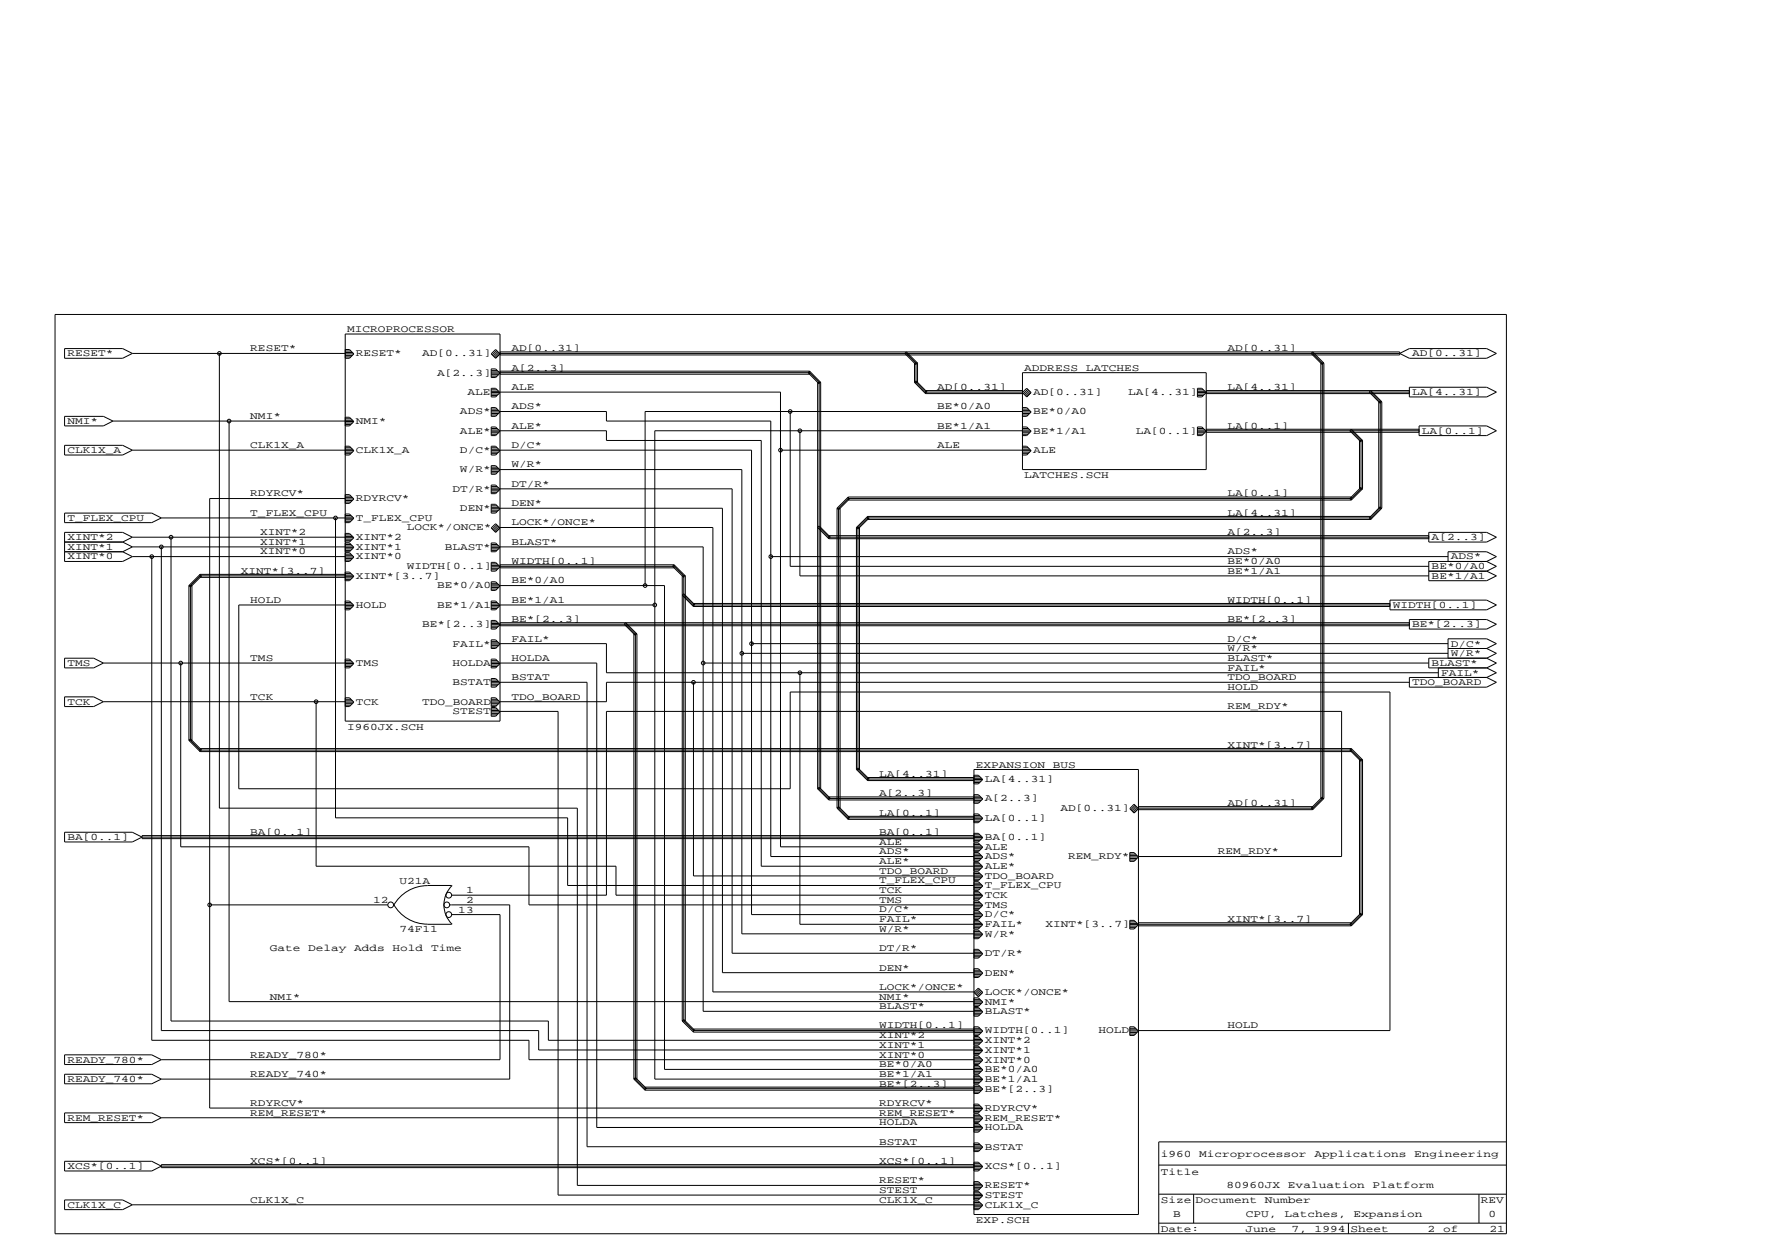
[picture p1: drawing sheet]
<svg xmlns="http://www.w3.org/2000/svg" width="297mm" height="210mm" viewBox="0 0 297 210" stroke-linecap="round" stroke-linejoin="round" font-family="sans-serif">
<g fill="none" stroke="#000" stroke-width=".17">
<path d="M9.2 52.7h243.2v154h-243.2zM10.8 58.4h9.7l1.7 .8-1.7 .8h-9.7zM22.2 59.2h35.6M36.8 59.2v76.2h59.9v63.2h66.5M57.8 56h26v64.8h-26zM57.8 58.5h.7l.8 .8M57.8 58.8h1M57.8 59.1h1.3M57.8 59.3h1.5M57.8 59.5h1.2M57.8 59.8h1M59.3 59.3l-.8 .7h-.7"/>
<path d="M83 58.5l.8 .8-.8 .7-.7-.7zM83.2 58.7l-.7 .8M83.4 58.9l-.7 .7M83.6 59.1l-.8 .7M83.7 59.3l-.7 .7M83.8 59.2h150.7M83.8 59h150.7v.5h-150.7M151.8 59.2l1.7 1.6v3.3l1.6 1.6h16.2M219.9 59.2l1.6 1.6v73l-1.6 1.6h-29.2M234.5 59.2l1.6-.8h13l1.6 .8-1.6 .8h-13zM10.8 69.7h6.5l1.6 .8-1.6 .8h-6.5zM10.8 74.6h9.7l1.7 .8-1.7 .8h-9.7z"/>
<path d="M18.9 70.5h38.9M22.2 75.4h35.6M38.4 70.5v97.3h124.8M57.8 74.8h.7l.8 .7M57.8 75h1M57.8 75.3h1.3M57.8 75.5h1.5M57.8 75.7h1.2M57.8 76h1M57.8 69.9h.7l.8 .7M57.8 70.2h1M57.8 70.4h1.3"/>
<path d="M57.8 70.6h1.5M57.8 70.9h1.2M57.8 71.1h1M59.3 75.5l-.8 .7h-.7M59.3 70.6l-.8 .7h-.7M82.3 65h.7l.8 .8-.8 .7h-.7zM82.3 65.3h1M82.3 65.6h1.2M82.3 65.8h1.5M82.3 66h1.2M82.3 66.3h1M82.3 71.5h.7l.8 .7-.8 .8h-.7z"/>
<path d="M82.3 71.8h1M82.3 72h1.2M82.3 72.2h1.5M82.3 72.5h1.2M82.3 72.7h1M82.3 68.3h.7l.8 .7-.8 .7h-.7zM82.3 68.5h1M82.3 68.8h1.2M82.3 69h1.5M82.3 69.3h1.2M82.3 69.5h1M82.3 74.8h.7l.8 .7-.8 .7h-.7z"/>
<path d="M82.3 75h1M82.3 75.3h1.2M82.3 75.5h1.5M82.3 75.7h1.2M82.3 76h1M82.3 61.8h.7l.8 .7-.8 .7h-.7zM82.3 78h.7l.8 .7-.8 .8h-.7zM82.3 62.1h1M82.3 62.3h1.2M82.3 62.5h1.5M82.3 62.8h1.2M82.3 63h1"/>
<path d="M82.3 78.3h1M82.3 78.5h1.2M82.3 78.7h1.5M82.3 79h1.2M82.3 79.2h1M83.8 62.4h51.8l1.6 1.7v68l1.7 1.7h24.3M83.8 78.7h40.5v77.7h38.9M83.8 65.7h47v76.2h32.4M83.8 72.2h17.8v1.6h25.9v71.3h35.7M83.8 75.4h42.1v77.8h37.3M83.8 62.2h51.8M83.8 68.9h17.8v1.6h27.5v73h34.1"/>
<path d="M130.8 75.4h40.5M132.4 68.9v26h107M134 72.2v24.3h105.4M135.6 62.2l1.9 1.9M135.6 62.2l-.2 .2 1.8 1.9M135.6 62.2v.5h-51.8M137.5 64.1h-.5v68M137.5 64.1v68h-.5M153.2 64.1l.3-.3 1.8 1.9M153.2 64.1l1.9 1.8M153.7 60.8h-.5v3.3M153.7 60.8l-1.9-1.8-.2 .2 1.9 1.9"/>
<path d="M153.7 60.8v3.3h-.5M155.1 65.9h16.2M171.3 62.4h30.8v16.3h-30.8zM171.3 71.5h.7l.7 .7M171.3 71.8h1M171.3 72h1.2M171.3 72.2h1.4M171.3 72.5h1.2M171.3 72.7h.9M171.3 68.3h.7l.7 .7M171.3 68.5h1M171.3 68.8h1.2"/>
<path d="M171.3 69h1.4M171.3 69.3h1.2M171.3 69.5h.9M171.3 74.8h.7l.7 .7M171.3 75h1M171.3 75.3h1.2M171.3 75.5h1.4M171.3 75.7h1.2M171.3 76h.9M171.3 65.4h-16.2v.5M171.3 68.9h-63.2v29.2M171.3 72.2h-61.6v108.6h53.5"/>
<path d="M172 65l.7 .8-.7 .7-.7-.7zM172.2 65.2l-.7 .7M172.4 65.4l-.7 .7M172.5 65.6l-.7 .7M172.7 72.2l-.7 .8h-.7M172.7 69l-.7 .7h-.7M172.7 75.5l-.7 .7h-.7M200.6 65h.7l.8 .8-.8 .7h-.7zM200.6 71.5h.7l.8 .7-.8 .8h-.7zM200.6 65.3h1M200.6 65.6h1.3M200.6 65.8h1.5"/>
<path d="M200.6 66h1.2M200.6 66.3h1M200.6 71.8h1M200.6 72h1.3M200.6 72.2h1.5M200.6 72.5h1.2M200.6 72.7h1M202.1 65.7h34M202.1 65.4h34M202.1 65.9h34M202.1 72.2h35.6M202.1 71.9h35.6"/>
<path d="M202.1 72.4h35.6M221.8 60.8h-.5v73h.5M221.8 60.8l-1.9-1.8-.2 .2 1.8 1.9M221.8 60.8v73M226.4 72.2l1.6 1.6v8.1l-1.6 1.6h-84.3l-1.6 1.6v50.3l1.6 1.6h21.1M228.3 73.8h-.5v8.1h.5M228.3 73.8l-1.9-1.9-.3 .3 1.9 1.8M228.3 73.8v8.1M229.6 65.7l1.6 1.6v17.8l-1.6 1.7h-84.2l-1.7 1.6v40.5l1.7 1.6h17.8M231.5 67.3h-.5v17.8h.5M231.5 67.3l-1.9-1.9-.2 .3 1.8 1.9M231.5 67.3v17.8"/>
<path d="M236.1 64.9h13l1.6 .8-1.6 .8h-13zM237.7 71.3h11.4l1.6 .9-1.6 .8h-11.4zM10.8 86h14.6l1.6 .8-1.6 .8h-14.6zM10.8 92.4h9.7M10.8 90.8h9.7M20.5 90.8l1.7 .8M20.5 92.4l1.7 .8M22.2 90l-1.7-.8h-9.7v4.9h9.7l1.7-.9M22.2 90l-1.7 .8M22.2 90h35.6M22.2 91.6l-1.7 .8M22.2 91.6h35.6"/>
<path d="M22.2 93.2h35.6M25.4 93.2v81.1h63.2v3.2h74.6M27 86.8h30.8M27 91.6v81h63.2v3.3h73M28.7 90v81h63.2v3.3h71.3M31.6 98.1h.6v25.9h-.6M31.6 98.1v25.9M33.5 96.2v.5h24.3M33.5 96.2l-1.9 1.9M33.5 96.2h24.3M33.8 96.5l-1.9 1.8-.3-.2M56.2 86.8v50.2h38.9v11.3h68.1"/>
<path d="M57.8 91h.7l.8 .7M57.8 91.2h1M57.8 91.5h1.3M57.8 91.7h1.5M57.8 91.9h1.2M57.8 92.2h1M57.8 82.9h.7l.8 .7M57.8 83.1h1M57.8 83.4h1.3M57.8 83.6h1.5M57.8 83.8h1.2M57.8 84.1h1"/>
<path d="M57.8 86.1h.7l.8 .7M57.8 86.4h1M57.8 86.6h1.3M57.8 86.8h1.5M57.8 87.1h1.2M57.8 87.3h1M57.8 89.4h.7l.8 .7M57.8 89.6h1M57.8 89.9h1.3M57.8 90.1h1.5M57.8 90.3h1.2M57.8 90.6h1"/>
<path d="M57.8 92.6h.7l.8 .7M57.8 92.8h1M57.8 93.1h1.3M57.8 93.3h1.5M57.8 93.6h1.2M57.8 93.8h1M57.8 95.8h.7l.8 .7M57.8 96.1h1M57.8 96.3h1.3M57.8 96.5h1.5M57.8 96.8h1.2M57.8 97.1h1"/>
<path d="M57.8 83.5h-22.7v102.1h128.1M57.8 96.5h-24.3l-1.6 1.6v25.9l1.6 1.7h192.9l1.6 1.6v25.9l-1.6 1.6h-35.7M59.3 91.7l-.8 .7h-.7M59.3 83.6l-.8 .7h-.7M59.3 86.8l-.8 .8h-.7M59.3 90.1l-.8 .7h-.7M59.3 93.3l-.8 .8h-.7M59.3 96.5l-.8 .8h-.7M82.3 81.3h.7l.8 .7-.8 .7h-.7zM82.3 84.5h.7l.8 .7-.8 .8h-.7zM82.3 91h.7l.8 .7-.8 .7h-.7zM82.3 94.2h.7l.8 .7-.8 .8h-.7z"/>
<path d="M82.3 97.5h.7l.8 .7-.8 .7h-.7zM82.3 81.5h1M82.3 81.8h1.2M82.3 82h1.5M82.3 82.2h1.2M82.3 82.5h1M82.3 84.7h1M82.3 85h1.2M82.3 85.2h1.5M82.3 85.5h1.2M82.3 85.7h1M82.3 88.4l.7-.7 .8 .7-.8 .8z"/>
<path d="M82.3 91.2h1M82.3 91.5h1.2M82.3 91.7h1.5M82.3 91.9h1.2M82.3 92.2h1M82.3 94.5h1M82.3 94.7h1.2M82.3 94.9h1.5M82.3 95.2h1.2M82.3 95.5h1M82.3 97.7h1M82.3 98h1.2"/>
<path d="M82.3 98.2h1.5M82.3 98.4h1.2M82.3 98.7h1M83.2 87.9l-.7 .7M83.4 88.1l-.7 .7M83.6 88.3l-.8 .7M83.7 88.4l-.7 .8M83.8 85.1h37.2v77.8h42.2M83.8 81.9h38.9v77.8h40.5M83.8 94.9h29.1l1.7 1.6v74.5l1.6 1.6h47M83.8 94.6h29.1M83.8 98.1h27.5v81h51.9"/>
<path d="M83.8 88.4h35.6v77.8h43.8M83.8 91.6h34v77.8h45.4M112.9 94.6l1.9 1.9M112.9 94.6l-.2 .3 1.9 1.8M112.9 94.6v.5h-29.1M114.6 99.7l1.6 1.6h116.7M114.8 96.5h-.5v74.5M114.8 96.5v74.5h-.5M129.1 93.2h113.5M137.2 88.4l1.7 1.6h100.5M138.9 90.2h100.5M139.1 90l-1.9-1.9-.2 .3 1.9 1.8"/>
<path d="M140.2 85.1h.5v50.3h-.5M140.2 85.1v50.3M142.1 83.3v.5h84.3M142.1 83.3l-1.9 1.8M142.1 83.3h84.3v.5M142.4 83.5l-1.9 1.9-.3-.3M143.5 88.4h.5v40.5h-.5M143.5 88.4v40.5M145.4 86.5v.5h84.2M145.4 86.5l-1.9 1.9M145.4 86.5h84.2v.5M145.6 86.8l-1.9 1.8-.2-.2"/>
<path d="M228 81.6l-1.9 1.9 .3 .3M228.3 81.9l-1.9 1.9M231.2 84.9l-1.8 1.9 .2 .2M231.5 85.1l-1.9 1.9M239.4 95.7h9.7M239.4 89.2h9.7l1.6 .8-1.6 .8h-9.7zM239.4 89.7h-100.5v.5M242.6 94.1v-1.7h6.5l1.6 .8-1.6 .9M249.1 94.1h-9.7v3.2h9.7l1.6-.8-1.6-.8M249.1 94.1l1.6 .8-1.6 .8M10.8 110.3h4.9l1.6 .8-1.6 .8h-4.9zM10.8 116.7h4.9l1.6 .9-1.6 .8h-4.9z"/>
<path d="M17.3 111.1h40.5M17.3 117.6h40.5M30.3 111.1v30.8h58.3v9.7h74.6M53 117.6v27.5h50.2v4.9h60M57.8 100.7h.7l.8 .7M57.8 100.9h1M57.8 101.2h1.3M57.8 101.4h1.5M57.8 101.7h1.2M57.8 101.9h1M57.8 110.4h.7l.8 .8M57.8 110.7h1"/>
<path d="M57.8 110.9h1.3M57.8 111.2h1.5M57.8 111.4h1.2M57.8 111.7h1M57.8 116.9h.7l.8 .7M57.8 117.1h1M57.8 117.4h1.3M57.8 117.6h1.5M57.8 117.9h1.2M57.8 118.1h1M57.8 101.3h-17.8v30.8h92.4v-16.2h100.5v56.7h-42.2M59.3 101.4l-.8 .8h-.7"/>
<path d="M59.3 111.2l-.8 .7h-.7M59.3 117.6l-.8 .8h-.7M82.3 100.7h.7l.8 .7-.8 .8h-.7zM82.3 103.9h.7l.8 .7-.8 .8h-.7zM82.3 107.2h.7l.8 .7-.8 .7h-.7zM82.3 110.4h.7l.8 .8-.8 .7h-.7zM82.3 113.7h.7l.8 .7-.8 .7h-.7zM82.3 116.9h.7l.8 .7-.8 .8h-.7zM82.3 118.5h.7l.8 .8-.8 .7h-.7zM82.3 100.9h1M82.3 101.2h1.2M82.3 101.4h1.5"/>
<path d="M82.3 101.7h1.2M82.3 101.9h1M82.3 104.2h1M82.3 104.4h1.2M82.3 104.6h1.5M82.3 104.9h1.2M82.3 105.2h1M82.3 107.4h1M82.3 107.7h1.2M82.3 107.9h1.5M82.3 108.2h1.2M82.3 108.4h1"/>
<path d="M82.3 110.7h1M82.3 110.9h1.2M82.3 111.2h1.5M82.3 111.4h1.2M82.3 111.7h1M82.3 113.9h1M82.3 114.2h1.2M82.3 114.4h1.5M82.3 114.6h1.2M82.3 114.9h1M82.3 117.1h1M82.3 117.4h1.2"/>
<path d="M82.3 117.6h1.5M82.3 117.9h1.2M82.3 118.1h1M82.3 118.8h1M82.3 119h1.2M82.3 119.3h1.5M82.3 119.5h1.2M82.3 119.8h1M83.8 101.3h25.9M83.8 104.6h152.3M83.8 104.3h152.3M83.8 104.8h152.3"/>
<path d="M83.8 111.1h16.2v77.8h63.2M83.8 114.3h14.5v77.8h64.9M83.8 119.2h9.7v81h69.7M83.8 107.8h17.8v4.9h139.4M104.8 104.6l1.7 1.6v74.6l1.6 1.6h55.1M106.7 106.2h-.5v74.6M106.7 106.2l-1.9-1.9-.2 .3 1.9 1.9M106.7 106.2v74.6h-.5M116.2 114.3v32.4h47M116.2 101.6h116.7M116.4 101.3l-1.8-1.8-.3 .2 1.9 1.9M117.8 111.1h121.6"/>
<path d="M124.3 109.4h118.3M125.9 107.8h116.7M134 112.7v42.1h29.2M232.9 100.5h16.2l1.6 .8-1.6 .9h-16.2zM232.9 101.1h-116.7v.5M236.1 103.8h13l1.6 .8-1.6 .8h-13zM236.1 113.5h13l1.6 .8-1.6 .8h-13zM236.1 114.3h-134.5v3.3h-17.8M241 111.9v1.6M242.6 108.6h6.5M249.1 110.3h-9.7v1.6h9.7M249.1 108.6l1.6-.8-1.6-.8h-6.5v3.3"/>
<path d="M249.1 108.6l1.6 .8-1.6 .9M249.1 110.3l1.6 .8-1.6 .8M249.1 111.9l1.6 .8-1.6 .8M10.8 139.4h11.4l1.6 .8-1.6 .8h-11.4zM31.6 124l.3-.2 1.9 1.9M31.6 124l1.9 1.9M137 132.1l.2-.2 1.9 1.9M137 132.1l1.9 1.9M138.9 134h24.3M140.2 135.4l1.9 1.9M140.2 135.4l.3-.3 1.9 1.9M142.1 137.3h21.1"/>
<path d="M143.5 128.9l.2-.2 1.9 1.8M143.5 128.9l1.9 1.9M145.4 130.8h17.8M163.2 130.3h-17.8v.5M163.2 136.8h-21.1v.5M163.2 133.5h-24.3v.5M163.2 128.9h27.5v74.6h-27.5zM163.2 129.9h.7l.7 .7M163.2 130.1h1M163.2 130.4h1.2M163.2 130.6h1.4M163.2 130.8h1.2"/>
<path d="M163.2 131.1h.9M163.2 133.1h.7l.7 .7M163.2 133.4h1M163.2 133.6h1.2M163.2 133.8h1.4M163.2 134.1h1.2M163.2 134.3h.9M163.2 136.3h.7l.7 .8M163.2 136.6h1M163.2 136.9h1.2M163.2 137.1h1.4M163.2 137.3h1.2"/>
<path d="M163.2 137.6h.9M163.2 139.6h.7l.7 .7M163.2 139.9h1M163.2 140h-139.4v.5h139.4M164.6 130.6l-.7 .7h-.7M164.6 133.8l-.7 .8h-.7M164.6 137.1l-.7 .7h-.7M190 134.7l.7 .8-.7 .7-.7-.7zM190.2 134.9l-.7 .7M190.3 135.1l-.7 .7M190.5 135.3l-.7 .7M190.7 135.4l-.7 .8"/>
<path d="M190.7 135.1h29.2v.5M190.7 135.6h29.2M221.5 133.5l-1.8 1.9 .2 .2M221.8 133.8l-1.9 1.8M226.4 125.4h-192.9v.5M226.4 125.4l1.9 1.9M226.4 125.4l-.3 .3 1.9 1.8M226.4 125.4v.5h-192.9M228.3 127.3h-.5v25.9h.5M228.3 127.3v25.9M23.8 140.2h139.4M35.1 151.6h29.9"/>
<path d="M65.9 151.5a6.5 6.5 0 0 0 5.7 3.3M71.6 154.8h4.1M75.3 151.6h10.1v29.2h-58.4M75.7 148.3l-4.1 .1a6.5 6.5 0 0 0-5.7 3.3M75.7 153.2h8.1v24.3h-56.8M75.8 148.3a4.5 4.5 0 0 0 0 6.5M163.2 140.1h1.2M163.2 140.3h1.4M163.2 140.6h1.2M163.2 140.8h.9M163.2 152.6h.7l.7 .7M163.2 152.8h1"/>
<path d="M163.2 153.1h1.2M163.2 153.3h1.4M163.2 153.5h1.2M163.2 153.8h.9M163.2 155.8h.7l.7 .7M163.2 156.1h1M163.2 156.3h1.2M163.2 156.5h1.4M163.2 156.8h1.2M163.2 157h.9M163.2 159h.7l.7 .8M163.2 159.3h1"/>
<path d="M163.2 159.5h1.2M163.2 159.8h1.4M163.2 149.3h.7l.7 .7M163.2 149.6h1M163.2 149.8h1.2M163.2 150h1.4M163.2 150.3h1.2M163.2 150.5h.9M163.2 150.9h.7l.7 .8M163.2 151.2h1M163.2 151.4h1.2M163.2 151.7h1.4"/>
<path d="M163.2 151.9h1.2M163.2 152.2h.9M163.2 141.2h.7l.7 .7M163.2 141.5h1M163.2 141.7h1.2M163.2 141.9h1.4M163.2 142.2h1.2M163.2 142.4h.9M163.2 142.8h.7l.7 .8M163.2 143.1h1M163.2 143.3h1.2M163.2 143.6h1.4"/>
<path d="M163.2 143.8h1.2M163.2 144.1h.9M163.2 144.4h.7l.7 .8M163.2 144.7h1M163.2 145h1.2M163.2 145.2h1.4M163.2 145.4h1.2M163.2 145.7h.9M163.2 147.7h.7l.7 .7M163.2 148h1M163.2 148.2h1.2M163.2 148.4h1.4"/>
<path d="M163.2 148.7h1.2M163.2 148.9h.9M163.2 146.1h.7l.7 .7M163.2 146.3h1M163.2 146.6h1.2M163.2 146.8h1.4M163.2 147h1.2M163.2 147.3h.9M163.2 154.2h.7l.7 .7M163.2 154.4h1M163.2 154.7h1.2M163.2 154.9h1.4"/>
<path d="M163.2 155.1h1.2M163.2 155.4h.9M164.6 140.3l-.7 .7h-.7M164.6 153.3l-.7 .7h-.7M164.6 156.5l-.7 .8h-.7M164.6 159.8l-.7 .7h-.7M164.6 150l-.7 .8h-.7M164.6 151.7l-.7 .7h-.7M164.6 141.9l-.7 .8h-.7M164.6 143.6l-.7 .7h-.7M164.6 145.2l-.7 .7h-.7M164.6 148.4l-.7 .7h-.7"/>
<path d="M164.6 146.8l-.7 .7h-.7M164.6 154.9l-.7 .7h-.7M189.3 142.8h.7l.7 .8-.7 .7h-.7zM189.3 154.2h.7l.7 .7-.7 .7h-.7zM189.3 143.1h.9M189.3 143.3h1.2M189.3 143.6h1.4M189.3 143.8h1.2M189.3 144.1h.9M189.3 154.4h.9M189.3 154.7h1.2M189.3 154.9h1.4"/>
<path d="M189.3 155.1h1.2M189.3 155.4h.9M190.7 154.6h35.7v.5M190.7 155.1h35.7M190.7 143.5h34.1v-24.3h-123.2v30.8h-25.9M228 153l-1.9 1.8 .3 .3M228.3 153.2l-1.9 1.9M10.8 176.7h14.6l1.6 .8-1.6 .8h-14.6zM10.8 180h14.6l1.6 .8-1.6 .8h-14.6zM114.3 171l.3-.2 1.8 1.8M114.3 171l1.9 1.9M116.2 172.9h47"/>
<path d="M163.2 172.4h-47v.5M163.2 172h.7l.7 .7M163.2 172.3h1M163.2 172.5h1.2M163.2 172.7h1.4M163.2 173h1.2M163.2 173.2h.9M163.2 160h1.2M163.2 160.3h.9M163.2 162.3h.7l.7 .7M163.2 162.5h1M163.2 162.8h1.2"/>
<path d="M163.2 163h1.4M163.2 163.3h1.2M163.2 163.5h.9M163.2 166.2l.7-.7 .7 .7-.7 .8zM163.2 168.8h.7l.7 .7M163.2 169h1M163.2 169.3h1.2M163.2 169.5h1.4M163.2 169.7h1.2M163.2 170h.9M163.2 167.2h.7l.7 .7M163.2 167.4h1"/>
<path d="M163.2 167.7h1.2M163.2 167.9h1.4M163.2 168.1h1.2M163.2 168.4h.9M163.2 178.5h.7l.7 .7M163.2 178.7h1M163.2 179h1.2M163.2 179.2h1.4M163.2 179.5h1.2M163.2 179.7h.9M163.2 173.6h.7l.7 .7M163.2 173.9h1"/>
<path d="M163.2 174.1h1.2M163.2 174.3h1.4M163.2 174.6h1.2M163.2 174.9h.9M163.2 175.3h.7l.7 .7M163.2 175.5h1M163.2 175.8h1.2M163.2 176h1.4M163.2 176.2h1.2M163.2 176.5h.9M163.2 176.9h.7l.7 .7M163.2 177.1h1"/>
<path d="M163.2 177.4h1.2M163.2 177.6h1.4M163.2 177.9h1.2M163.2 178.1h.9M164.1 165.7l-.8 .7M164.3 165.9l-.8 .7M164.4 166.1l-.7 .7M164.6 166.2l-.7 .8M164.6 172.7l-.7 .8h-.7M164.6 163l-.7 .8h-.7M164.6 169.5l-.7 .7h-.7M164.6 167.9l-.7 .7h-.7"/>
<path d="M164.6 179.2l-.7 .8h-.7M164.6 174.3l-.7 .8h-.7M164.6 176l-.7 .7h-.7M164.6 177.6l-.7 .7h-.7M189.3 172h.7l.7 .7-.7 .8h-.7zM189.3 172.3h.9M189.3 172.5h1.2M189.3 172.7h1.4M189.3 173h1.2M189.3 173.2h.9M10.8 186.4h14.6l1.6 .8-1.6 .9h-14.6zM10.8 194.5h14.6l1.6 .9-1.6 .8h-14.6z"/>
<path d="M27 195.4h136.2M27 187.2h136.2M106.2 180.8l.3-.3 1.8 1.9M106.2 180.8l1.9 1.8M108.1 182.6h55.1M163.2 197.9h.7l.7 .8M163.2 198.2h1M163.2 198.5h1.2M163.2 198.7h1.4M163.2 198.9h1.2M163.2 199.2h.9M163.2 194.7h.7l.7 .7"/>
<path d="M163.2 194.9h1M163.2 195.2h1.2M163.2 195.4h1.4M163.2 195.7h1.2M163.2 195.9h.9M163.2 191.5h.7l.7 .7M163.2 191.7h1M163.2 192h1.2M163.2 192.2h1.4M163.2 192.4h1.2M163.2 192.7h.9M163.2 188.2h.7l.7 .7"/>
<path d="M163.2 188.5h1M163.2 188.7h1.2M163.2 188.9h1.4M163.2 189.2h1.2M163.2 189.4h.9M163.2 181.7h.7l.7 .7M163.2 182h1M163.2 182.2h1.2M163.2 182.4h1.4M163.2 182.7h1.2M163.2 183h.9M163.2 199.6h.7l.7 .7"/>
<path d="M163.2 199.8h1M163.2 185h.7l.7 .7M163.2 185.2h1M163.2 185.5h1.2M163.2 185.7h1.4M163.2 186h1.2M163.2 186.2h.9M163.2 186.6h.7l.7 .7M163.2 186.8h1M163.2 187.1h1.2M163.2 187.3h1.4M163.2 187.6h1.2"/>
<path d="M163.2 187.8h.9M163.2 180.1h.7l.7 .7M163.2 180.4h1M163.2 180.6h1.2M163.2 180.8h1.4M163.2 181.1h1.2M163.2 181.3h.9M163.2 182.1h-55.1v.5M163.2 195.1h-136.2v.5h136.2M164.6 198.7l-.7 .7h-.7M164.6 195.4l-.7 .8h-.7M164.6 192.2l-.7 .7h-.7"/>
<path d="M164.6 188.9l-.7 .8h-.7M164.6 182.4l-.7 .8h-.7M164.6 185.7l-.7 .7h-.7M164.6 187.3l-.7 .8h-.7M164.6 180.8l-.7 .8h-.7M194.1 195.2h58.2M252.3 191.3h-58.2v15.4M10.8 201h9.7l1.7 .8-1.7 .8h-9.7zM22.2 201.8h141M163.2 201.2h.7l.7 .7M163.2 201.4h1M163.2 201.7h1.2"/>
<path d="M163.2 201.9h1.4M163.2 202.2h1.2M163.2 202.4h.9M163.2 200.1h1.2M163.2 200.3h1.4M163.2 200.5h1.2M163.2 200.8h.9M164.6 201.9l-.7 .7h-.7M164.6 200.3l-.7 .7h-.7M194.1 204.9h58.2M194.1 200.1h58.2M200 200.1v4.8"/>
<path d="M225.9 204.9v1.8M247.8 200.1v4.8"/>
<circle cx="36.8" cy="59.2" r=".3"/>
<circle cx="38.4" cy="70.5" r=".3"/>
<circle cx="130.8" cy="75.4" r=".3"/>
<circle cx="132.4" cy="68.9" r=".3"/>
<circle cx="134" cy="72.2" r=".3"/>
<circle cx="25.4" cy="93.2" r=".3"/>
<circle cx="27" cy="91.6" r=".3"/>
<circle cx="28.7" cy="90" r=".3"/>
<circle cx="56.2" cy="86.8" r=".3"/>
<circle cx="108.1" cy="98.1" r=".3"/>
<circle cx="129.1" cy="93.2" r=".3"/>
<circle cx="30.3" cy="111.1" r=".3"/>
<circle cx="53" cy="117.6" r=".3"/>
<circle cx="109.7" cy="101.3" r=".3"/>
<circle cx="116.2" cy="114.3" r=".3"/>
<circle cx="117.8" cy="111.1" r=".3"/>
<circle cx="124.3" cy="109.4" r=".3"/>
<circle cx="125.9" cy="107.8" r=".3"/>
<circle cx="134" cy="112.7" r=".3"/>
<circle cx="35.1" cy="151.6" r=".3"/>
<circle cx="65.5" cy="151.6" r=".48"/>
<circle cx="74.9" cy="151.6" r=".48"/>
<circle cx="75.2" cy="153.2" r=".48"/>
<circle cx="75.2" cy="150" r=".48"/>
</g>
<g font-size="1.7">
<text x="11.3" y="59.7">RESET*</text>
<text x="41.9" y="58.9">RESET*</text>
<text x="58.2" y="55.6">MICROPROCESSOR</text>
<text x="59.6" y="59.7">RESET*</text>
<text x="70.7" y="59.7">AD[0..31]</text>
<text x="85.7" y="58.9">AD[0..31]</text>
<text x="205.6" y="58.9">AD[0..31]</text>
<text x="236.6" y="59.7">AD[0..31]</text>
<text x="73.3" y="62.9">A[2..3]</text>
<text x="85.7" y="62.1">A[2..3]</text>
<text x="85.7" y="65.3">ALE</text>
<text x="157" y="65.3">AD[0..31]</text>
<text x="171.6" y="62.1">ADDRESS</text>
<text x="181.9" y="62.1">LATCHES</text>
<text x="205.6" y="65.3">LA[4..31]</text>
<text x="11.3" y="71">NMI*</text>
<text x="41.9" y="70.2">NMI*</text>
<text x="59.6" y="71">NMI*</text>
<text x="77.1" y="69.4">ADS*</text>
<text x="78.3" y="66.2">ALE</text>
<text x="85.7" y="68.6">ADS*</text>
<text x="85.7" y="71.8">ALE*</text>
<text x="157" y="68.6">BE*0/A0</text>
<text x="157" y="71.8">BE*1/A1</text>
<text x="173.1" y="69.4">BE*0/A0</text>
<text x="173.1" y="66.2">AD[0..31]</text>
<text x="189" y="66.2">LA[4..31]</text>
<text x="205.6" y="71.8">LA[0..1]</text>
<text x="236.6" y="66.2">LA[4..31]</text>
<text x="11.3" y="75.9">CLK1X_A</text>
<text x="41.9" y="75.1">CLK1X_A</text>
<text x="59.6" y="75.9">CLK1X_A</text>
<text x="77.1" y="72.6">ALE*</text>
<text x="77.1" y="75.9">D/C*</text>
<text x="85.7" y="75.1">D/C*</text>
<text x="157" y="75.1">ALE</text>
<text x="173.1" y="72.6">BE*1/A1</text>
<text x="173.1" y="75.9">ALE</text>
<text x="190.3" y="72.6">LA[0..1]</text>
<text x="238.2" y="72.6">LA[0..1]</text>
<text x="41.9" y="83.2">RDYRCV*</text>
<text x="59.6" y="84">RDYRCV*</text>
<text x="75.8" y="82.4">DT/R*</text>
<text x="77.1" y="79.1">W/R*</text>
<text x="85.7" y="81.5">DT/R*</text>
<text x="85.7" y="78.3">W/R*</text>
<text x="171.6" y="80.1">LATCHES.SCH</text>
<text x="205.6" y="83.2">LA[0..1]</text>
<text x="11.3" y="87.2">T_FLEX_CPU</text>
<text x="41.9" y="86.4">T_FLEX_CPU</text>
<text x="43.6" y="89.6">XINT*2</text>
<text x="59.6" y="87.2">T_FLEX_CPU</text>
<text x="68.2" y="88.8">LOCK*/ONCE*</text>
<text x="77.1" y="85.6">DEN*</text>
<text x="85.7" y="84.8">DEN*</text>
<text x="85.7" y="88">LOCK*/ONCE*</text>
<text x="205.6" y="89.6">A[2..3]</text>
<text x="205.6" y="86.4">LA[4..31]</text>
<text x="11.3" y="90.5">XINT*2</text>
<text x="11.3" y="92.1">XINT*1</text>
<text x="11.3" y="93.7">XINT*0</text>
<text x="43.6" y="91.3">XINT*1</text>
<text x="43.6" y="92.9">XINT*0</text>
<text x="59.6" y="90.5">XINT*2</text>
<text x="59.6" y="92.1">XINT*1</text>
<text x="59.6" y="93.7">XINT*0</text>
<text x="68.2" y="95.4">WIDTH[0..1]</text>
<text x="74.5" y="92.1">BLAST*</text>
<text x="85.7" y="91.3">BLAST*</text>
<text x="85.7" y="94.5">WIDTH[0..1]</text>
<text x="205.6" y="92.9">ADS*</text>
<text x="205.6" y="94.5">BE*0/A0</text>
<text x="239.9" y="90.5">A[2..3]</text>
<text x="239.9" y="95.4">BE*0/A0</text>
<text x="243.1" y="93.7">ADS*</text>
<text x="40.3" y="96.1">XINT*[3..7]</text>
<text x="41.9" y="101">HOLD</text>
<text x="59.6" y="101.8">HOLD</text>
<text x="59.6" y="97">XINT*[3..7]</text>
<text x="73.3" y="98.6">BE*0/A0</text>
<text x="73.3" y="101.8">BE*1/A1</text>
<text x="85.7" y="97.7">BE*0/A0</text>
<text x="85.7" y="101">BE*1/A1</text>
<text x="205.6" y="96.1">BE*1/A1</text>
<text x="205.6" y="101">WIDTH[0..1]</text>
<text x="233.3" y="101.8">WIDTH[0..1]</text>
<text x="239.9" y="97">BE*1/A1</text>
<text x="70.7" y="105.1">BE*[2..3]</text>
<text x="85.7" y="104.2">BE*[2..3]</text>
<text x="85.7" y="107.5">FAIL*</text>
<text x="205.6" y="104.2">BE*[2..3]</text>
<text x="205.6" y="107.5">D/C*</text>
<text x="236.6" y="105.1">BE*[2..3]</text>
<text x="11.3" y="111.6">TMS</text>
<text x="41.9" y="110.7">TMS</text>
<text x="59.6" y="111.6">TMS</text>
<text x="75.8" y="108.3">FAIL*</text>
<text x="75.8" y="111.6">HOLDA</text>
<text x="85.7" y="110.7">HOLDA</text>
<text x="85.7" y="113.9">BSTAT</text>
<text x="205.6" y="109.1">W/R*</text>
<text x="205.6" y="110.7">BLAST*</text>
<text x="205.6" y="112.3">FAIL*</text>
<text x="205.6" y="113.9">TDO_BOARD</text>
<text x="239.9" y="111.6">BLAST*</text>
<text x="241.5" y="113.2">FAIL*</text>
<text x="243.1" y="109.9">W/R*</text>
<text x="243.1" y="108.3">D/C*</text>
<text x="11.3" y="118">TCK</text>
<text x="41.9" y="117.2">TCK</text>
<text x="59.6" y="118">TCK</text>
<text x="70.7" y="118">TDO_BOARD</text>
<text x="75.8" y="114.8">BSTAT</text>
<text x="75.8" y="119.7">STEST</text>
<text x="85.7" y="117.2">TDO_BOARD</text>
<text x="205.6" y="115.6">HOLD</text>
<text x="205.6" y="118.8">REM_RDY*</text>
<text x="236.6" y="114.8">TDO_BOARD</text>
<text x="58.2" y="122.3">I960JX.SCH</text>
<text x="205.6" y="125.3">XINT*[3..7]</text>
<text x="147.3" y="130.1">LA[4..31]</text>
<text x="163.5" y="128.6">EXPANSION</text>
<text x="165" y="131">LA[4..31]</text>
<text x="176.4" y="128.6">BUS</text>
<text x="147.3" y="133.4">A[2..3]</text>
<text x="147.3" y="136.7">LA[0..1]</text>
<text x="165" y="134.2">A[2..3]</text>
<text x="165" y="137.5">LA[0..1]</text>
<text x="177.7" y="135.9">AD[0..31]</text>
<text x="205.6" y="135">AD[0..31]</text>
<text x="11.3" y="140.7">BA[0..1]</text>
<text x="41.9" y="139.9">BA[0..1]</text>
<text x="147.3" y="141.5">ALE</text>
<text x="147.3" y="143.1">ADS*</text>
<text x="147.3" y="139.9">BA[0..1]</text>
<text x="165" y="140.7">BA[0..1]</text>
<text x="165" y="142.3">ALE</text>
<text x="165" y="144">ADS*</text>
<text x="178.9" y="144">REM_RDY*</text>
<text x="204" y="143.1">REM_RDY*</text>
<text x="66.9" y="148">U21A</text>
<text x="78.1" y="149.7">1</text>
<text x="147.3" y="149.6">TCK</text>
<text x="147.3" y="148">T_FLEX_CPU</text>
<text x="147.3" y="144.8">ALE*</text>
<text x="147.3" y="146.4">TDO_BOARD</text>
<text x="165" y="145.6">ALE*</text>
<text x="165" y="148.8">T_FLEX_CPU</text>
<text x="165" y="147.2">TDO_BOARD</text>
<text x="62.5" y="151.3">12</text>
<text x="76.8" y="152.9">13</text>
<text x="78.1" y="151.3">2</text>
<text x="147.3" y="152.9">D/C*</text>
<text x="147.3" y="154.5">FAIL*</text>
<text x="147.3" y="151.2">TMS</text>
<text x="165" y="153.7">D/C*</text>
<text x="165" y="150.4">TCK</text>
<text x="165" y="152.1">TMS</text>
<text x="165" y="155.3">FAIL*</text>
<text x="175.1" y="155.3">XINT*[3..7]</text>
<text x="205.6" y="154.5">XINT*[3..7]</text>
<text x="45.2" y="159.3">Gate</text>
<text x="51.6" y="159.3">Delay</text>
<text x="59.3" y="159.3">Adds</text>
<text x="65.8" y="159.3">Hold</text>
<text x="66.9" y="156.1">74F11</text>
<text x="72.2" y="159.3">Time</text>
<text x="147.3" y="156.1">W/R*</text>
<text x="147.3" y="159.3">DT/R*</text>
<text x="165" y="156.9">W/R*</text>
<text x="165" y="160.2">DT/R*</text>
<text x="45.2" y="167.4">NMI*</text>
<text x="147.3" y="162.6">DEN*</text>
<text x="147.3" y="165.8">LOCK*/ONCE*</text>
<text x="147.3" y="167.4">NMI*</text>
<text x="165" y="163.4">DEN*</text>
<text x="165" y="166.6">LOCK*/ONCE*</text>
<text x="147.3" y="169.1">BLAST*</text>
<text x="147.3" y="172.3">WIDTH[0..1]</text>
<text x="147.3" y="173.9">XINT*2</text>
<text x="165" y="169.9">BLAST*</text>
<text x="165" y="173.1">WIDTH[0..1]</text>
<text x="165" y="168.3">NMI*</text>
<text x="184" y="173.1">HOLD</text>
<text x="205.6" y="172.3">HOLD</text>
<text x="11.3" y="178">READY_780*</text>
<text x="41.9" y="177.2">READY_780*</text>
<text x="147.3" y="178.8">BE*0/A0</text>
<text x="147.3" y="175.5">XINT*1</text>
<text x="147.3" y="177.2">XINT*0</text>
<text x="165" y="179.6">BE*0/A0</text>
<text x="165" y="174.8">XINT*2</text>
<text x="165" y="176.4">XINT*1</text>
<text x="165" y="178">XINT*0</text>
<text x="11.3" y="181.3">READY_740*</text>
<text x="41.9" y="180.4">READY_740*</text>
<text x="41.9" y="185.3">RDYRCV*</text>
<text x="147.3" y="180.4">BE*1/A1</text>
<text x="147.3" y="182">BE*[2..3]</text>
<text x="147.3" y="185.3">RDYRCV*</text>
<text x="165" y="182.9">BE*[2..3]</text>
<text x="165" y="181.3">BE*1/A1</text>
<text x="11.3" y="187.7">REM_RESET*</text>
<text x="41.9" y="186.9">REM_RESET*</text>
<text x="147.3" y="188.5">HOLDA</text>
<text x="147.3" y="191.7">BSTAT</text>
<text x="147.3" y="186.9">REM_RESET*</text>
<text x="165" y="189.4">HOLDA</text>
<text x="165" y="186.1">RDYRCV*</text>
<text x="165" y="187.7">REM_RESET*</text>
<text x="11.3" y="195.8">XCS*[0..1]</text>
<text x="41.9" y="195">XCS*[0..1]</text>
<text x="147.3" y="195">XCS*[0..1]</text>
<text x="165" y="195.8">XCS*[0..1]</text>
<text x="165" y="192.6">BSTAT</text>
<text x="194.5" y="196.8">Title</text>
<text x="194.5" y="193.9">i960</text>
<text x="200.9" y="193.9">Microprocessor</text>
<text x="220.2" y="193.9">Applications</text>
<text x="236.9" y="193.9">Engineering</text>
<text x="11.3" y="202.3">CLK1X_C</text>
<text x="41.9" y="201.5">CLK1X_C</text>
<text x="147.3" y="198.2">RESET*</text>
<text x="147.3" y="201.5">CLK1X_C</text>
<text x="147.3" y="199.8">STEST</text>
<text x="165" y="202.3">CLK1X_C</text>
<text x="165" y="199.1">RESET*</text>
<text x="165" y="200.7">STEST</text>
<text x="194.5" y="201.5">Size Document</text>
<text x="196.6" y="203.9">B</text>
<text x="205.5" y="199.1">80960JX</text>
<text x="208.7" y="203.9">CPU,</text>
<text x="211.9" y="201.5">Number</text>
<text x="215.2" y="203.9">Latches,</text>
<text x="215.8" y="199.1">Evaluation</text>
<text x="226.8" y="203.9">Expansion</text>
<text x="229.9" y="199.1">Platform</text>
<text x="248.1" y="201.5">REV</text>
<text x="249.4" y="203.9">0</text>
<text x="163.5" y="204.9">EXP.SCH</text>
<text x="194.5" y="206.4">Date:</text>
<text x="208.7" y="206.4">June</text>
<text x="216.4" y="206.4">7,</text>
<text x="220.3" y="206.4">1994 Sheet</text>
<text x="239.2" y="206.4">2</text>
<text x="241.8" y="206.4">of</text>
<text x="249.5" y="206.4">21</text>
</g>
</svg>
